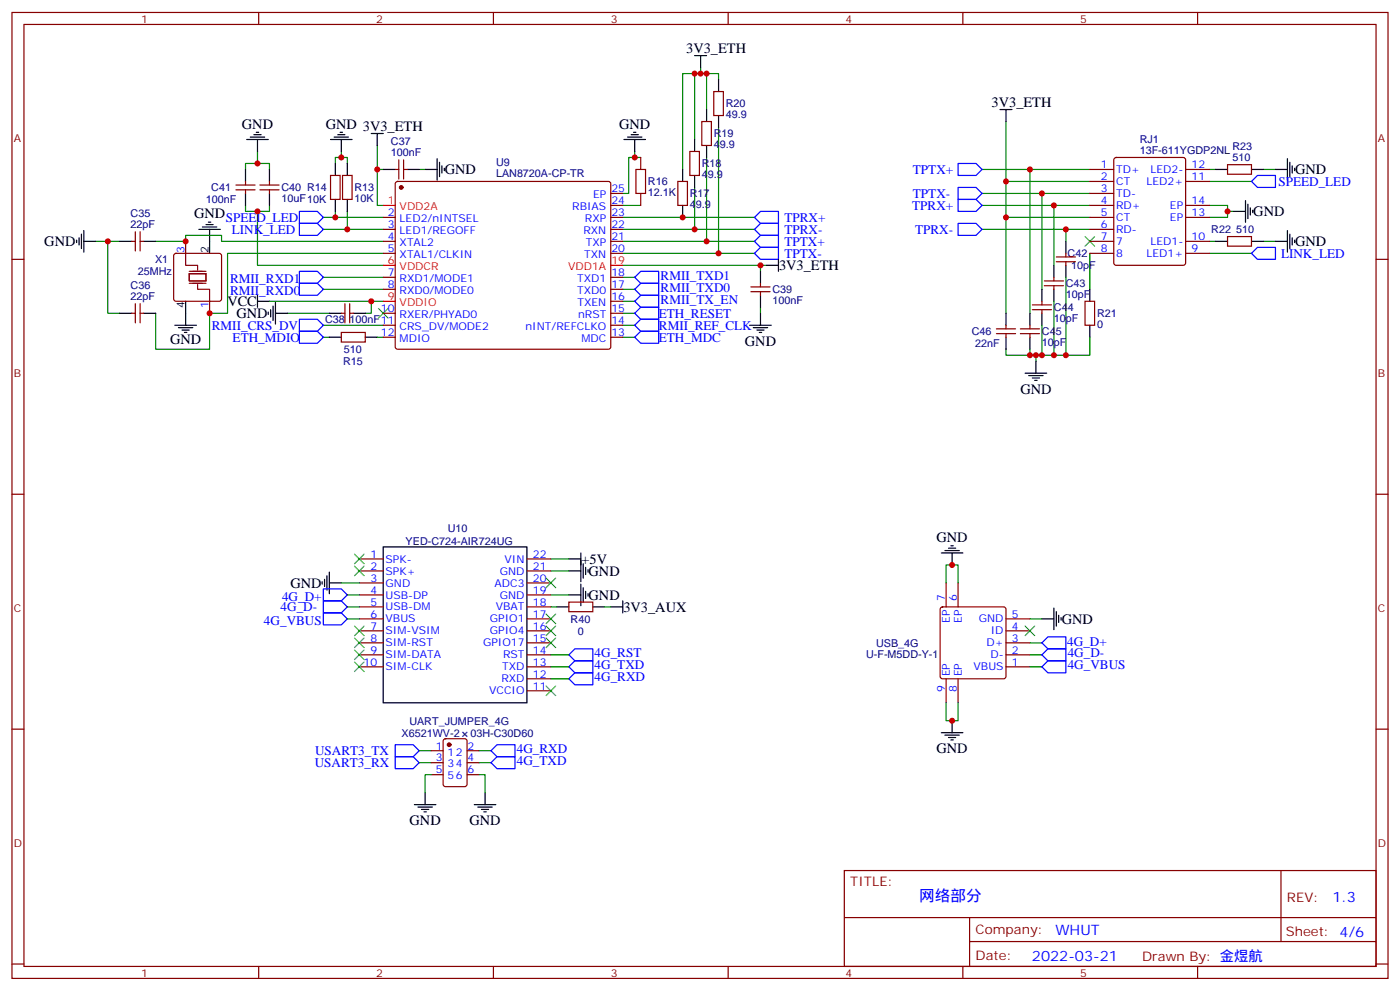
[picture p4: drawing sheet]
<svg xmlns="http://www.w3.org/2000/svg" width="412mm" height="292mm" viewBox="0 0 412 292" stroke-linecap="round" stroke-linejoin="round" font-family="sans-serif">
<g fill="none" stroke="#870000" stroke-width=".35">
<path d="M3.5 3.7h405.4v284.3h-405.4zM7.1 7.2h398.2v277.3h-398.2zM76.2 3.7v3.5M145.3 3.7v3.5M214.5 3.7v3.5M283.6 3.7v3.5M352.8 3.7v3.5M206.7 35.8h2.8v7h-2.8zM210.3 27h2.8v7h-2.8zM69.5 54.5h5.6M69.5 55.9h5.6M72.3 53.4v1.1"/>
<path d="M72.3 55.9v1M76.6 54.5h5.6M76.6 55.9h5.6M79.4 53.4v1.1M79.4 55.9v1M97.4 51.6h2.8v7.1h-2.8zM100.9 51.6h2.8v7.1h-2.8zM116.4 49.9h1.1M116.7 53.6l.4-.2h62.1l.5 .2 .2 .5v48l-.2 .5-.5 .2h-62.1l-.5-.2-.2-.5v-48zM117.5 47.1v5.6M118.9 49.9h1M118.9 47.1v5.6"/>
<path d="M179.9 56.9h3.5M188.7 46.4v3.5M188.7 56.9v3.6M199.7 53.4h2.8v7.1h-2.8zM203.2 44.6h2.8v7h-2.8zM321 49.9h7.1M321 53.4h7.1M321 56.9h7.1M328.3 46.6l.5-.2h19.7l.7 .4v30.6l-.4 .6-20 .1-.7-.5v-30.5zM349.2 49.9h7.1M349.2 53.4h7.1M361.6 48.5h7.1v2.8h-7.1z"/>
<path d="M3.5 76.3h3.6M38.8 71h1.1M39.9 68.2v5.7M41.3 71h1M41.3 68.2v5.7M51.4 74.8l.5-.2h12.7l.5 .2 .2 .5v12.7l-.3 .5-.4 .2h-12.7l-.5-.2-.2-.5v-12.7zM54.7 71v3.6M112.9 64h3.5M112.9 67.5h3.5M112.9 71h3.5M112.9 74.6h3.5M179.9 60.5h3.5"/>
<path d="M179.9 64h3.5M179.9 67.5h3.5M179.9 71h3.5M179.9 74.6h3.5M311.1 77h5.7M311.1 75.6h5.7M314 74.6v1M314 77v1.1M321 60.5h7.1M321 64h7.1M321 67.5h7.1M321 71h7.1"/>
<path d="M321 74.6h7.1M349.2 60.5h7.1M349.2 64h7.1M349.2 71h7.1M349.2 74.6h7.1M361.6 69.6h7.1v2.9h-7.1zM405.3 76.3h3.6M38.8 92.2h1.1M39.9 89.4v5.6M41.3 92.2h1M41.3 89.4v5.6M61.7 88.7v3.5"/>
<path d="M100.5 97.9h7.1v2.8h-7.1zM100.5 92.2h1.1M101.6 89.4v5.6M103 89.4v5.6M103 92.2h1.1M112.9 92.2h3.5M112.9 81.6h3.5M112.9 85.2h3.5M112.9 95.7h3.5M112.9 99.3h3.5M179.9 92.2h3.5M179.9 81.6h3.5"/>
<path d="M179.9 85.2h3.5M179.9 95.7h3.5M179.9 99.3h3.5M179.9 88.7h3.5M221.2 85.9h5.6M221.2 84.5h5.6M224 83.4v1.1M224 85.9v1M293.5 98.2h5.7M293.5 96.8h5.7M296.3 95.7v1.1M296.3 98.2v1.1"/>
<path d="M300.6 98.2h5.6M300.6 96.8h5.6M303.4 95.7v1.1M303.4 98.2v1.1M304.1 91.2h5.6M304.1 89.7h5.6M306.9 88.7v1M306.9 91.2v1M307.6 84.1h5.7M307.6 82.7h5.7M310.4 81.6v1.1M310.4 84.1v1.1"/>
<path d="M319.6 88.7h2.8v7h-2.8zM3.5 145.5h3.6M405.3 145.5h3.6M105.8 164.5h7.1M105.8 168.1h7.1M105.8 171.6h7.1M105.8 175.1h7.1M105.8 178.6h7.1M155.2 164.5h7.1M155.2 168.1h7.1M155.2 171.6h7.1M155.2 175.1h7.1"/>
<path d="M155.2 178.6h7.1M167.6 177.2h7v2.9h-7zM277.2 178.9l.4-.3h18l.5 .3 .2 .5v19.7l-.2 .5-.5 .2h-18l-.5-.2-.2-.5v-19.7zM278.7 171.6v7M282.2 171.6v7M105.8 182.2h7.1M105.8 185.7h7.1M105.8 189.2h7.1M105.8 192.8h7.1M105.8 196.3h7.1M155.2 182.2h7.1M155.2 185.7h7.1"/>
<path d="M155.2 189.2h7.1M155.2 192.8h7.1M155.2 196.3h7.1M155.2 199.8h7.1M278.7 199.8v7.1M282.2 199.8v7.1M296.3 182.2h7.1M296.3 185.7h7.1M296.3 189.2h7.1M296.3 192.8h7.1M296.3 196.3h7.1M3.5 214.6h3.6"/>
<path d="M130.8 217.7l.4-.2h5.7l.6 .4 .1 13-.5 .6-5.9 .1-.6-.5-.1-12.9zM155.2 203.3h7.1M405.3 214.6h3.6M127 221h3.5M127 228h3.5M127 224.5h3.5M137.6 221h3.5M137.6 228h3.5M137.6 224.5h3.5M248.7 256.3h156.6v28.2h-156.6zM377.3 256.3v20.9M248.7 270.1h156.5"/>
<path d="M285.6 277.2h119.6M285.6 270.1v14.1M3.5 283.8h3.6M76.2 284.5v3.5M145.3 284.5v3.5M214.5 284.5v3.5M283.6 284.5v3.5M352.8 284.5v3.5M405.3 283.8h3.6"/>
</g>
<g fill="none" stroke="#008700" stroke-width=".35">
<path d="M206.4 19.9v1.8h5.3v1.7M204.6 21.7h-3.5v28.2M206.4 21.7h-1.8v19.4M208.1 21.7v10.5M211.7 37.5v37.1M296.3 35.8v56.4M75.8 48.1h-3.5v1.8M75.8 44.6v3.5h3.6v1.8M100.5 46.4h-1.7v1.7M100.5 44.6v1.8h1.8v1.7M111.1 42.8v17.7h1.8M111.1 49.9h1.8"/>
<path d="M123.5 49.9h1.7M187 46.4h-1.8v10.5h-1.8M187 44.6v1.8h1.7M204.6 55.2v12.3M208.1 46.4v24.6M289.3 49.9h31.7M289.3 56.9h31.7M296.3 53.4h24.7M303.4 49.9v42.3M306.9 56.9v28.3M356.3 49.9h1.8M356.3 53.4h12.4"/>
<path d="M372.2 49.9h3.5M28.2 71h7.1M31.7 71v21.2h3.6M45.9 71h8.8v-1.7h10.6v1.7h47.6M72.3 60.5v1.7h3.5M79.4 60.5v1.7h-3.6v15.9h37.1M95.2 64h17.7M95.2 67.5h17.7M98.8 62.2v1.8M102.3 62.2v5.3M112.9 74.6h-45.9v17.6h-5.3v10.6h-15.8v-10.6M183.4 60.5h5.3"/>
<path d="M183.4 71h38.8M183.4 74.6h38.8M183.4 64h38.8M183.4 67.5h38.8M183.4 78.1h42.4M224 78.1v1.8M289.3 67.5h31.7M289.3 60.5h31.7M296.3 64h24.7M310.4 60.5v17.6M314 67.5v3.5M321 74.6v10.6"/>
<path d="M356.3 60.5h5.3v1.7h1.8M356.3 71h1.8M356.3 74.6h12.4M361.6 62.2v1.8h-5.3M372.2 71h3.5M79.4 88.7h33.5M84.7 92.2h12.3M95.2 95.7h17.7M95.2 85.2h17.7M95.2 81.6h17.7M95.2 99.3h1.8M109.4 88.7v3.5h-1.8"/>
<path d="M111.1 99.3h1.8M183.4 95.7h3.6M183.4 92.2h3.6M183.4 88.7h3.6M183.4 85.2h3.6M183.4 81.6h3.6M183.4 99.3h3.6M224 90.5v1.7M306.9 95.7v8.9h-1.7M310.4 88.7v15.9h-3.5M314 81.6v23h-3.6M321 99.3v5.3h-7"/>
<path d="M296.3 102.8v1.8h8.9v1.7M303.4 102.8v1.8M100.5 171.6h5.3M102.3 175.1h3.5M102.3 178.6h3.5M162.3 175.1h5.3M162.3 178.6h1.7M162.3 164.5h5.3M162.3 168.1h5.3M178.2 178.6h1.7M278.7 171.6v-5.3h3.5v5.3M102.3 182.2h3.5"/>
<path d="M162.3 192.8h5.3M162.3 196.3h5.3M162.3 199.8h5.3M303.4 182.2h3.5M303.4 189.2h3.5M303.4 192.8h3.5M303.4 196.3h3.5M278.7 206.9v5.3h3.5v-5.3M123.5 224.5h3.5M123.5 221h3.5M127 228h-1.8v5.3M141.1 228h1.8v5.3"/>
<path d="M141.1 224.5h3.5M141.1 221h3.5"/>
</g>
<g fill="none" stroke="#000" stroke-width=".35">
<path d="M204.6 16.4h3.5M206.4 16.4v3.5M74.8 39.7h2.1M75.5 38.9h.7M99.5 39.7h2.1M100.2 38.9h.7M109.4 39.3h3.5M111.1 39.3v3.5M185.9 39.7h2.1M186.6 38.9h.7M208.1 32.2v3.6M211.7 23.4v3.6"/>
<path d="M211.7 34v3.5M294.6 32.2h3.5M296.3 32.2v3.6M72.3 49.9v3.5M72.3 56.9v3.6M72.7 41.1h6.3M73.7 40.4h4.3M75.8 41.1v3.5M79.4 49.9v3.5M79.4 56.9v3.6M97.4 41.1h6.3M98.4 40.4h4.3"/>
<path d="M98.8 48.1v3.5M98.8 58.7v3.5M100.5 41.1v3.5M102.3 48.1v3.5M102.3 58.7v3.5M112.9 49.9h3.5M119.9 49.9h3.6M125.2 49.9h3.6M128.8 46.7v6.4M129.5 47.8v4.2M130.2 48.8v2.1M130.9 49.5v.7"/>
<path d="M183.8 41.1h6.3M184.9 40.4h4.2M187 41.1v3.5M201.1 49.9v3.5M204.6 41.1v3.5M204.6 51.6v3.6M208.1 42.8v3.6M358.1 49.9h3.5M366.9 59.1v6.3M368.7 49.9h3.5M375.7 49.9h3.5M379.2 46.7v6.4"/>
<path d="M379.9 47.8v4.2M380.6 48.8v2.1M381.4 49.5v.7M22.6 70.7v.7M23.3 70v2.1M24 68.9v4.3M24.7 71h3.5M24.7 67.9v6.3M35.3 71h3.5M42.3 71h3.6M58.6 67.5h6.3M59.6 66.8h4.3"/>
<path d="M60.7 66.1h2.1M61.4 65.4h.7M61.7 67.5v7.1M201.1 60.5v3.5M224 79.9v3.5M225.8 78.1h3.5M229.3 76.3v3.6M310.4 78.1v3.5M314 71v3.6M314 78.1v3.5M358.1 71h3.5M363.4 62.2h3.5"/>
<path d="M367.6 60.1v4.2M368.3 61.2v2.1M368.7 71h3.5M369 61.9v.7M375.7 71h3.5M379.2 67.9v6.3M379.9 68.9v4.3M380.6 70v2.1M381.4 70.7v.7M35.3 92.2h3.5M42.3 92.2h3.6M51.5 95.7h6.4"/>
<path d="M52.6 96.4h4.2M53.6 97.2h2.1M54.3 97.9h.7M54.7 88.7v7M75.8 86.9v3.6M75.8 88.7h3.6M79 91.9v.7M79.7 91.2v2.1M80.4 90.1v4.2M81.1 92.2h3.6M81.1 89v6.4M97 92.2h3.5"/>
<path d="M97 99.3h3.5M104.1 92.2h3.5M107.6 99.3h3.5M220.8 95.7h6.4M221.9 96.4h4.2M223 97.2h2.1M223.7 97.9h.7M224 86.9v3.6M224 92.2v3.5M296.3 92.2v3.5M296.3 99.3v3.5M303.4 92.2v3.5"/>
<path d="M303.4 99.3v3.5M306.9 85.2v3.5M306.9 92.2v3.5M310.4 85.2v3.5M321 85.2v3.5M321 95.7v3.6M302 109.9h6.3M303 110.6h4.3M304.1 111.3h2.1M304.8 112h.7M305.2 106.3v3.6M94.9 171.2v.7"/>
<path d="M95.6 170.5v2.1M96.3 169.5v4.2M97 171.6h3.5M97 168.4v6.4M112.9 161h42.3v45.9h-42.3zM164 178.6h3.6M167.6 164.5h3.5M167.6 168.1h3.5M167.6 175.1h3.5M171.1 162.8v8.4M171.1 171.9v6.4M171.8 165.9v4.3"/>
<path d="M171.8 173v4.2M172.5 167v2.1M172.5 174.1v2.1M173.2 167.7v.7M173.2 174.8v.7M174.6 178.6h3.6M179.9 178.6h3.5M183.4 176.9v3.5M277.3 162.8h6.3M278.3 162.1h4.3M279.4 161.4h2.1M280.1 160.7h.7"/>
<path d="M280.5 162.8v3.5M310.4 179v6.3M306.9 182.2h3.5M311.1 180.1v4.2M311.9 181.1v2.1M312.6 181.8v.7M277.3 215.7h6.3M278.3 216.4h4.3M279.4 217.1h2.1M280.1 217.8h.7M280.5 212.2v3.5M122.1 236.9h6.3"/>
<path d="M123.1 237.6h4.3M124.2 238.3h2.1M124.9 239h.7M125.2 233.3v3.6M139.7 236.9h6.3M140.8 237.6h4.2M141.8 238.3h2.1M142.5 239h.7M142.9 233.3v3.6"/>
</g>
<g fill="none" stroke="#3c3" stroke-width=".35">
<path d="M319.6 69.6l2.8 2.9M322.4 69.6l-2.8 2.9M111.5 90.8l2.8 2.8M114.3 90.8l-2.8 2.8M104.4 163.1l2.8 2.8M104.4 166.7l2.8 2.8M107.2 163.1l-2.8 2.8M107.2 166.7l-2.8 2.8M160.9 170.2l2.8 2.8M163.7 170.2l-2.8 2.8M104.4 184.3l2.8 2.8M104.4 187.8l2.8 2.8"/>
<path d="M104.4 191.3l2.8 2.9M104.4 194.9l2.8 2.8M107.2 184.3l-2.8 2.8M107.2 187.8l-2.8 2.8M107.2 191.3l-2.8 2.9M107.2 194.9l-2.8 2.8M160.9 180.8l2.8 2.8M160.9 184.3l2.8 2.8M160.9 187.8l2.8 2.8M163.7 180.8l-2.8 2.8M163.7 184.3l-2.8 2.8M163.7 187.8l-2.8 2.8"/>
<path d="M302 184.3l2.8 2.8M304.8 184.3l-2.8 2.8M160.9 201.9l2.8 2.9M163.7 201.9l-2.8 2.9"/>
</g>
<g fill="none" stroke="#00f" stroke-width=".35">
<path d="M282.2 58.7h5.3l1.8 1.8-1.8 1.7h-5.3zM282.2 55.2h5.3l1.8 1.7-1.8 1.8h-5.3zM282.2 48.1h5.3l1.8 1.8-1.8 1.7h-5.3zM368.7 53.4l1.7-1.8h5.3v3.6h-5.3zM88.2 79.9h5.3l1.7 1.7-1.7 1.8h-5.3zM88.2 65.8h5.3l1.7 1.7-1.7 1.8h-5.3zM88.2 62.2h5.3l1.7 1.8-1.7 1.8h-5.3zM222.2 74.6l1.8-1.8h5.3v3.5h-5.3zM222.2 71l1.8-1.7h5.3v3.5h-5.3zM222.2 67.5l1.8-1.7h5.3v3.5h-5.3zM222.2 64l1.8-1.8h5.3v3.6h-5.3zM282.2 65.8h5.3l1.8 1.7-1.8 1.8h-5.3z"/>
<path d="M370.4 72.8h5.3v3.5h-5.3l-1.7-1.7zM88.2 94h5.3l1.7 1.7-1.7 1.8h-5.3zM88.2 83.4h5.3l1.7 1.8-1.7 1.7h-5.3zM88.2 97.5h5.3l1.7 1.8-1.7 1.7h-5.3zM187 95.7l1.7-1.7h5.3v3.5h-5.3zM187 92.2l1.7-1.7h5.3v3.5h-5.3zM187 81.6l1.7-1.7h5.3v3.5h-5.3zM187 85.2l1.7-1.8h5.3v3.5h-5.3zM187 99.3l1.7-1.8h5.3v3.5h-5.3zM188.7 86.9h5.3v3.6h-5.3l-1.7-1.8zM95.2 173.4h5.3l1.8 1.7-1.8 1.8h-5.3zM95.2 176.9h5.3l1.8 1.7-1.8 1.8h-5.3z"/>
<path d="M95.2 180.4h5.3l1.8 1.8-1.8 1.7h-5.3zM167.6 196.3l1.7-1.8h5.3v3.5h-5.3zM167.6 199.8l1.7-1.8h5.3v3.6h-5.3zM169.3 191h5.3v3.5h-5.3l-1.7-1.7zM306.9 189.2l1.8-1.7h5.3v3.5h-5.3zM306.9 192.8l1.8-1.8h5.3v3.5h-5.3zM306.9 196.3l1.8-1.8h5.3v3.5h-5.3zM116.4 219.2h5.3l1.8 1.8-1.8 1.7h-5.3zM116.4 222.7h5.3l1.8 1.8-1.8 1.8h-5.3zM144.6 221l1.8-1.8h5.3v3.5h-5.3zM146.4 222.7h5.3v3.6h-5.3l-1.8-1.8z"/>
</g>
<path d="M187.3 49.9h2.8v7h-2.8z" fill="none" stroke="#a10000" stroke-width=".35"/>
<path d="M54.7 74.6v3.5h3.5v1.4M55.7 79.9h5M55.7 80.6h5v2.1h-5zM55.7 83.4h5M58.2 83.7v1.5h3.5v3.5" fill="none" stroke="#870012" stroke-width=".35"/>
<g fill="#870000" stroke="#870000" stroke-width=".35">
<circle cx="118.2" cy="55.2" r=".53"/>
<circle cx="132.3" cy="219.2" r=".53"/>
</g>
<path d="M112.9 60.5h3.5M112.9 78.1h3.5M179.9 78.1h3.5M112.9 88.7h3.5" fill="none" stroke="#f00" stroke-width=".35"/>
<g fill="#c00">
<circle cx="361.6" cy="62.2" r=".88"/>
<circle cx="314" cy="104.6" r=".88"/>
<circle cx="310.4" cy="104.6" r=".88"/>
<circle cx="306.9" cy="104.6" r=".88"/>
<circle cx="305.2" cy="104.6" r=".88"/>
<circle cx="303.4" cy="104.6" r=".88"/>
<circle cx="314" cy="67.5" r=".88"/>
<circle cx="310.4" cy="60.5" r=".88"/>
<circle cx="306.9" cy="56.9" r=".88"/>
<circle cx="303.4" cy="49.9" r=".88"/>
<circle cx="296.3" cy="64" r=".88"/>
<circle cx="296.3" cy="53.4" r=".88"/>
<circle cx="204.6" cy="21.7" r=".88"/>
<circle cx="206.4" cy="21.7" r=".88"/>
<circle cx="208.1" cy="21.7" r=".88"/>
<circle cx="211.7" cy="74.6" r=".88"/>
<circle cx="208.1" cy="71" r=".88"/>
<circle cx="204.6" cy="67.5" r=".88"/>
<circle cx="201.1" cy="64" r=".88"/>
<circle cx="187" cy="46.4" r=".88"/>
<circle cx="224" cy="78.1" r=".88"/>
<circle cx="75.8" cy="48.1" r=".88"/>
<circle cx="75.8" cy="62.2" r=".88"/>
<circle cx="109.4" cy="88.7" r=".88"/>
<circle cx="100.5" cy="46.4" r=".88"/>
<circle cx="98.8" cy="64" r=".88"/>
<circle cx="102.3" cy="67.5" r=".88"/>
<circle cx="111.1" cy="49.9" r=".88"/>
<circle cx="54.7" cy="71" r=".88"/>
<circle cx="61.7" cy="92.2" r=".88"/>
<circle cx="31.8" cy="71" r=".88"/>
<circle cx="280.5" cy="166.3" r=".88"/>
<circle cx="280.5" cy="212.2" r=".88"/>
</g>
<text font-size="4.6" fill="#00f" x="270.8" y="265.3">网络部分</text>
<g font-size="4.2">
<text x="202.1" y="15.7">3V3_ETH</text>
<text x="292.1" y="31.5">3V3_ETH</text>
<text x="71.3" y="37.9">GND</text>
<text x="96" y="37.9">GND 3V3_ETH</text>
<text x="182.4" y="37.8">GND</text>
<text x="131.1" y="51.3">GND</text>
<text x="381.5" y="51.3">GND</text>
<text x="57.1" y="64.3">GND</text>
<text x="369.2" y="63.7">GND</text>
<text x="13.1" y="72.5">GND</text>
<text x="381.5" y="72.5">GND</text>
<text x="229.5" y="79.6">3V3_ETH</text>
<text x="67" y="90.1">VCC</text>
<text x="69.7" y="93.7">GND</text>
<text x="50.1" y="101.4">GND</text>
<text x="219.4" y="101.8">GND</text>
<text x="300.6" y="116">GND</text>
<text x="275.9" y="159.5">GND</text>
<text x="171.3" y="166">+5V</text>
<text x="85.6" y="173.1">GND</text>
<text x="173.4" y="169.5">GND</text>
<text x="173.4" y="176.6">GND</text>
<text x="183.6" y="180.1">3V3_AUX</text>
<text x="312.7" y="183.6">GND</text>
<text x="275.9" y="221.7">GND</text>
<text x="120.7" y="242.9">GND</text>
<text x="138.3" y="242.9">GND</text>
</g>
<g font-size="4.2" fill="#00f">
<text x="392.5" y="265.5">1.3</text>
<text x="310.9" y="275.1">WHUT</text>
<text x="304" y="282.9">2022-03-21</text>
</g>
<g font-size="3.9" fill="#00f">
<text x="268.9" y="51.1">TPTX+</text>
<text x="268.9" y="58.2">TPTX-</text>
<text x="376.6" y="54.7">SPEED_LED</text>
<text x="66.5" y="65.3">SPEED_LED</text>
<text x="231.1" y="65.3">TPRX+</text>
<text x="268.7" y="61.7">TPRX+</text>
<text x="68.3" y="68.8">LINK_LED</text>
<text x="231.1" y="68.8">TPRX-</text>
<text x="269.6" y="68.8">TPRX-</text>
<text x="231.1" y="75.8">TPTX-</text>
<text x="231.1" y="72.3">TPTX+</text>
<text x="377.3" y="75.9">LINK_LED</text>
<text x="67.8" y="83.4">RMII_RXD1</text>
<text x="194.6" y="82.4">RMII_TXD1</text>
<text x="67.8" y="86.9">RMII_RXD0</text>
<text x="194.6" y="89.5">RMII_TX_EN</text>
<text x="194.6" y="85.9">RMII_TXD0</text>
<text x="194" y="93.5">ETH_RESET</text>
<text x="62.4" y="97">RMII_CRS_DV</text>
<text x="68.5" y="100.5">ETH_MDIO</text>
<text x="194.1" y="97">RMII_REF_CLK</text>
<text x="194.1" y="100.5">ETH_MDC</text>
<text x="82.7" y="179.9">4G_D-</text>
<text x="83.1" y="176.9">4G_D+</text>
<text x="77.8" y="183.9">4G_VBUS</text>
<text x="314.4" y="190.1">4G_D+</text>
<text x="175.2" y="193.5">4G_RST</text>
<text x="175.2" y="197.1">4G_TXD</text>
<text x="314.5" y="193.5">4G_D-</text>
<text x="314.5" y="197">4G_VBUS</text>
<text x="175.2" y="200.6">4G_RXD</text>
<text x="152.2" y="221.8">4G_RXD</text>
<text x="92.7" y="225.8">USART3_RX</text>
<text x="92.8" y="222.2">USART3_TX</text>
<text x="152.2" y="225.3">4G_TXD</text>
</g>
<g font-size="3.9" fill="#800">
<text x="250.5" y="260.8">TITLE:</text>
<text x="379.1" y="265.5">REV:</text>
<text x="287.4" y="275">Company:</text>
<text x="378.7" y="275.7">Sheet: 4/6</text>
<text x="287.4" y="282.7">Date:</text>
<text x="336.4" y="282.8">Drawn By: 金煜航</text>
</g>
<g font-size="3.2" fill="#800">
<text x="41.6" y="6.7">1</text>
<text x="110.8" y="6.7">2</text>
<text x="179.9" y="6.7">3</text>
<text x="249.1" y="6.7">4</text>
<text x="318.2" y="6.7">5</text>
<text x="4.1" y="41.8">A</text>
<text x="405.9" y="41.8">A</text>
<text x="4.1" y="110.9">B</text>
<text x="405.9" y="110.9">B</text>
<text x="4.1" y="180.1">C</text>
<text x="405.9" y="180.1">C</text>
<text x="4.1" y="249.2">D</text>
<text x="405.9" y="249.2">D</text>
<text x="41.6" y="287.5">1</text>
<text x="110.8" y="287.5">2</text>
<text x="179.9" y="287.5">3</text>
<text x="249.1" y="287.5">4</text>
<text x="318.2" y="287.5">5</text>
</g>
<g font-size="3.2" fill="#000080">
<text x="213.8" y="34.8">49.9</text>
<text x="213.8" y="31.6">R20</text>
<text x="210.3" y="40.4">R19</text>
<text x="115.2" y="46">100nF</text>
<text x="115.2" y="42.8">C37</text>
<text x="210.3" y="43.6">49.9</text>
<text x="335.7" y="45.2">13F-611YGDP2NL</text>
<text x="335.7" y="42.1">RJ1</text>
<text x="363" y="47.4">510</text>
<text x="363" y="44.3">R23</text>
<text x="146.1" y="52.1">LAN8720A-CP-TR</text>
<text x="146.1" y="48.9">U9</text>
<text x="206.7" y="52.5">49.9</text>
<text x="206.7" y="49.3">R18</text>
<text x="60.6" y="59.8">100nF</text>
<text x="62.2" y="56.3">C41</text>
<text x="82.9" y="59.5">10uF10K</text>
<text x="82.9" y="56.3">C40 R14</text>
<text x="104.4" y="59.5">10K</text>
<text x="104.4" y="56.3">R13</text>
<text x="190.9" y="57.7">12.1K</text>
<text x="190.9" y="54.6">R16</text>
<text x="203.2" y="58.1">R17</text>
<text x="38.5" y="64">C35</text>
<text x="203.2" y="61.3">49.9</text>
<text x="38.5" y="67.2">22pF</text>
<text x="356.8" y="68.7">R22</text>
<text x="364.1" y="68.7">510</text>
<text x="45.7" y="77.5">X1</text>
<text x="314.5" y="75.7">C42</text>
<text x="40.6" y="81">25MHz</text>
<text x="315.5" y="79.3">10pF</text>
<text x="38.5" y="88.3">22pF</text>
<text x="38.5" y="85.1">C36</text>
<text x="227.5" y="89.5">100nF</text>
<text x="227.5" y="86.3">C39</text>
<text x="314" y="87.7">10pF</text>
<text x="314" y="84.5">C43</text>
<text x="95.8" y="95.1">C38</text>
<text x="102.9" y="95.1">100nF11</text>
<text x="310.4" y="94.8">10pF</text>
<text x="310.4" y="91.6">C44</text>
<text x="323.1" y="93.4">R21</text>
<text x="286.3" y="98.6">C46</text>
<text x="306.9" y="101.8">10pF</text>
<text x="306.9" y="98.6">C45</text>
<text x="323.1" y="96.5">0</text>
<text x="101.1" y="107.5">R15</text>
<text x="101.3" y="103.9">510</text>
<text x="287.3" y="102.2">22nF</text>
<text x="119.5" y="160.4">YED-C724-AIR724UG</text>
<text x="131.9" y="156.5">U10</text>
<text x="168.1" y="183.3">R40</text>
<text x="170.2" y="186.8">0</text>
<text x="258.1" y="190.4">USB_4G</text>
<text x="255.1" y="193.6">U-F-M5DD-Y-1</text>
<text x="120.6" y="213.3">UART_JUMPER_4G</text>
<text x="118.3" y="216.8">X6521WV-2</text>
<text x="138.6" y="216.8">03H-C30D60</text>
</g>
<g font-size="3.2" fill="#00f">
<text x="324.3" y="49.5">1</text>
<text x="324.3" y="53.1">2</text>
<text x="328.8" y="50.9">TD+</text>
<text x="338.9" y="50.9">LED2-</text>
<text x="351" y="53.1">11</text>
<text x="351" y="49.5">12</text>
<text x="174.7" y="58.3">EP</text>
<text x="180.1" y="56.6">25</text>
<text x="324.3" y="56.6">3</text>
<text x="328.8" y="54.5">CT</text>
<text x="328.8" y="58">TD-</text>
<text x="337.7" y="54.5">LED2+</text>
<text x="114.2" y="63.6">2</text>
<text x="117.7" y="65.4">LED2/nINTSEL</text>
<text x="168.6" y="61.9">RBIAS</text>
<text x="172.3" y="65.4">RXP</text>
<text x="180.1" y="63.6">23</text>
<text x="180.1" y="60.1">24</text>
<text x="324.3" y="60.1">4</text>
<text x="324.3" y="63.6">5</text>
<text x="328.8" y="61.5">RD+</text>
<text x="328.8" y="65.1">CT</text>
<text x="344.6" y="65.1">EP</text>
<text x="344.6" y="61.5">EP</text>
<text x="351" y="63.6">13</text>
<text x="351" y="60.1">14</text>
<text x="114.2" y="67.2">3</text>
<text x="114.2" y="70.7">4</text>
<text x="117.7" y="68.9">LED1/REGOFF</text>
<text x="171.9" y="68.9">RXN</text>
<text x="180.1" y="70.7">21</text>
<text x="180.1" y="67.2">22</text>
<text x="324.3" y="67.2">6</text>
<text x="324.3" y="70.7">7</text>
<text x="328.8" y="68.6">RD-</text>
<text x="351" y="70.7">10</text>
<text x="54.3" y="74.6" transform="rotate(-90 54.3 74.6)">3</text>
<text x="114.2" y="74.2">5</text>
<text x="117.7" y="72.5">XTAL2</text>
<text x="117.7" y="76">XTAL1/CLKIN</text>
<text x="172.1" y="76">TXN</text>
<text x="172.6" y="72.5">TXP</text>
<text x="180.1" y="74.2">20</text>
<text x="324.3" y="74.2">8</text>
<text x="328.8" y="72.1">7</text>
<text x="328.8" y="75.6">8</text>
<text x="337.7" y="75.6">LED1+</text>
<text x="338.9" y="72.1">LED1-</text>
<text x="351" y="74.2">9</text>
<text x="114.2" y="81.3">7</text>
<text x="117.7" y="83">RXD1/MODE1</text>
<text x="170" y="83">TXD1</text>
<text x="180.1" y="81.3">18</text>
<text x="114.2" y="84.8">8</text>
<text x="117.7" y="86.6">RXD0/MODE0</text>
<text x="170" y="86.6">TXD0</text>
<text x="180.1" y="88.3">16</text>
<text x="180.1" y="84.8">17</text>
<text x="61.4" y="90.7" transform="rotate(-90 61.4 90.7)">1</text>
<text x="112.2" y="91.9">10</text>
<text x="117.7" y="93.6">RXER/PHYAD0</text>
<text x="170.1" y="90.1">TXEN</text>
<text x="170.3" y="93.6">nRST</text>
<text x="180.1" y="95.4">14</text>
<text x="180.1" y="91.9">15</text>
<text x="112.2" y="98.9">12</text>
<text x="117.7" y="97.2">CRS_DV/MODE2</text>
<text x="117.7" y="100.7">MDIO</text>
<text x="154.8" y="97.2">nINT/REFCLKO</text>
<text x="171.3" y="100.7">MDC</text>
<text x="180.1" y="98.9">13</text>
<text x="109.1" y="164.2">1</text>
<text x="109.1" y="167.7">2</text>
<text x="113.6" y="165.6">SPK-</text>
<text x="148.6" y="165.6">VIN</text>
<text x="157" y="167.7">21</text>
<text x="157" y="164.2">22</text>
<text x="109.1" y="171.2">3</text>
<text x="113.6" y="169.1">SPK+</text>
<text x="113.6" y="172.6">GND</text>
<text x="145.7" y="172.6">ADC3</text>
<text x="147.2" y="169.1">GND</text>
<text x="157" y="171.2">20</text>
<text x="109.1" y="174.8">4</text>
<text x="109.1" y="178.3">5</text>
<text x="113.6" y="176.2">USB-DP</text>
<text x="113.6" y="179.7">USB-DM</text>
<text x="146" y="179.7">VBAT</text>
<text x="147.2" y="176.2">GND</text>
<text x="157" y="178.3">18</text>
<text x="157" y="174.8">19</text>
<text x="278.3" y="176.9" transform="rotate(-90 278.3 176.9)">7</text>
<text x="281.9" y="176.9" transform="rotate(-90 281.9 176.9)">6</text>
<text x="109.1" y="181.8">6</text>
<text x="109.1" y="185.3">7</text>
<text x="113.6" y="183.2">VBUS</text>
<text x="144.3" y="183.2">GPIO1</text>
<text x="157" y="185.3">16</text>
<text x="157" y="181.8">17</text>
<text x="279.8" y="183.3" transform="rotate(-90 279.8 183.3)">EP</text>
<text x="283.3" y="183.3" transform="rotate(-90 283.3 183.3)">EP</text>
<text x="288.3" y="183.2">GND</text>
<text x="298.1" y="185.3">4</text>
<text x="298.1" y="181.8">5</text>
<text x="109.1" y="188.9">8</text>
<text x="113.6" y="186.8">SIM-VSIM</text>
<text x="113.6" y="190.3">SIM-RST</text>
<text x="142.3" y="190.3">GPIO17</text>
<text x="144.3" y="186.8">GPIO4</text>
<text x="157" y="188.9">15</text>
<text x="290.6" y="190.3">D+</text>
<text x="291.8" y="186.8">ID</text>
<text x="298.1" y="188.9">3</text>
<text x="107.1" y="195.9">10</text>
<text x="109.1" y="192.4">9</text>
<text x="113.6" y="193.8">SIM-DATA</text>
<text x="113.6" y="197.3">SIM-CLK</text>
<text x="147.9" y="197.3">TXD</text>
<text x="148.2" y="193.8">RST</text>
<text x="157" y="195.9">13</text>
<text x="157" y="192.4">14</text>
<text x="286.8" y="197.3">VBUS</text>
<text x="291.7" y="193.8">D-</text>
<text x="298.1" y="195.9">1</text>
<text x="298.1" y="192.4">2</text>
<text x="147.7" y="200.9">RXD</text>
<text x="157" y="203">11</text>
<text x="157" y="199.5">12</text>
<text x="278.3" y="203.6" transform="rotate(-90 278.3 203.6)">9</text>
<text x="279.8" y="199.1" transform="rotate(-90 279.8 199.1)">EP</text>
<text x="281.9" y="203.6" transform="rotate(-90 281.9 203.6)">8</text>
<text x="283.3" y="199.1" transform="rotate(-90 283.3 199.1)">EP</text>
<text x="144.1" y="204.4">VCCIO</text>
<text x="128.3" y="220.6">1</text>
<text x="137.8" y="220.6">2</text>
<text x="128.3" y="224.2">3</text>
<text x="128.3" y="227.7">5</text>
<text x="131.8" y="222.4">12</text>
<text x="131.8" y="225.9">34</text>
<text x="137.8" y="227.7">6</text>
<text x="137.8" y="224.2">4</text>
<text x="131.8" y="229.4">56</text>
</g>
<g font-size="3.2" fill="#f00">
<text x="114.2" y="60.1">1</text>
<text x="117.7" y="61.9">VDD2A</text>
<text x="114.2" y="77.8">6</text>
<text x="180.1" y="77.8">19</text>
<text x="117.7" y="79.5">VDDCR</text>
<text x="167.4" y="79.5">VDD1A</text>
<text x="114.2" y="88.3">9</text>
<text x="117.7" y="90.1">VDDIO</text>
</g>
<g font-size="3.2">
<text x="61.4" y="74.6" transform="rotate(-90 61.4 74.6)">2</text>
<text x="54.3" y="90.7" transform="rotate(-90 54.3 90.7)">4</text>
</g>
</svg>
